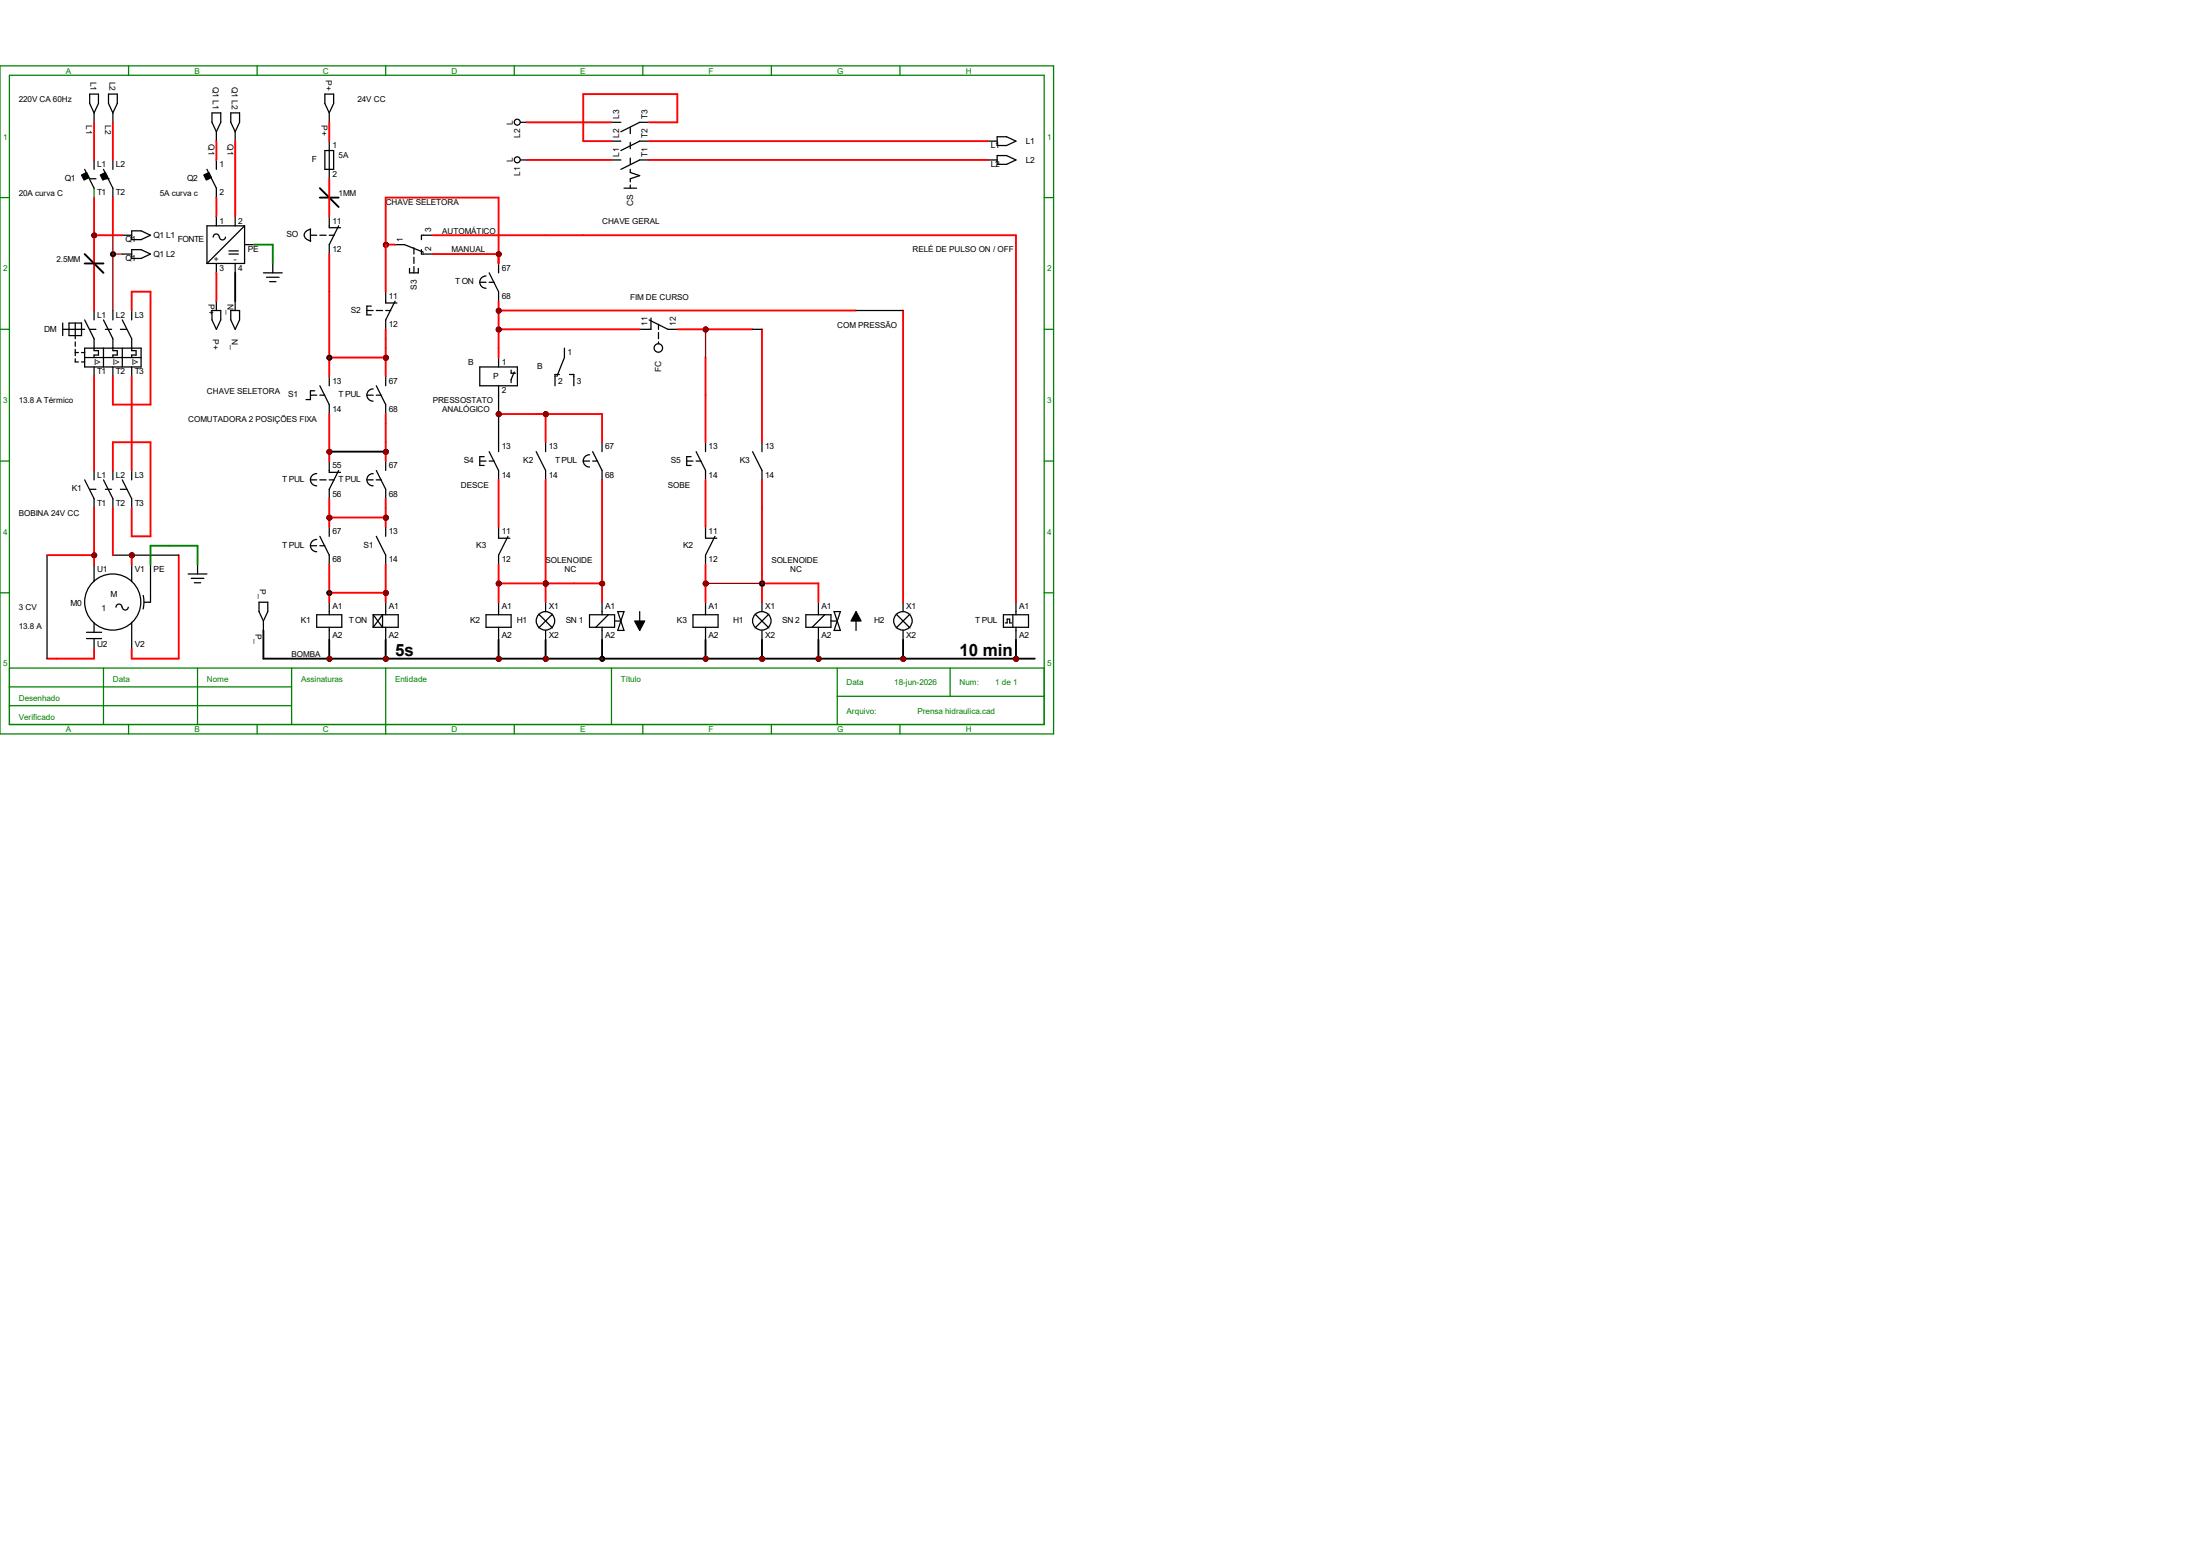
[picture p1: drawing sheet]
<svg xmlns="http://www.w3.org/2000/svg" width="297mm" height="210mm" viewBox="0 0 297 210" stroke-linecap="round" stroke-linejoin="round" font-family="sans-serif">
<g fill="none" stroke="#008000" stroke-width=".17">
<path d="M0 8.9h142.2v90.2h-142.2zM1.3 10.2h139.7v87.6h-139.7zM17.4 8.9v1.3M34.7 8.9v1.3M52.1 8.9v1.3M69.4 8.9v1.3M86.8 8.9v1.3M104.1 8.9v1.3M121.5 8.9v1.3M0 26.7h1.3M141 26.7h1.2M0 44.4h1.3"/>
<path d="M141 44.4h1.2M0 62.2h1.3M141 62.2h1.2M0 80h1.3M1.3 90.2h139.7M1.3 92.7h38.1M1.3 95.2h38.1M14 90.2v7.6M17.4 97.8v1.3M26.7 90.2v7.6M34.7 97.8v1.3M39.4 90.2v7.6"/>
<path d="M52.1 90.2v8.9M69.4 97.8v1.3M82.5 90.2v7.6M86.8 97.8v1.3M104.1 97.8v1.3M113 94h28M113 90.2v7.6M121.5 97.8v1.3M128.3 90.2v3.8M141 80h1.2"/>
</g>
<g fill="none" stroke="#000" stroke-width=".17">
<path d="M12.1 12.7h1.2v1.3l-.6 1.2-.6-1.2zM12.7 15.2v1.3M14.6 12.7h1.2v1.3l-.6 1.2-.6-1.2zM15.2 15.2v1.3M70.3 16.5h.8M82.5 16.5h1.3M82.5 19h1.3M85.1 17.2v.8M85.1 19.2v.9M87.6 16.5h-1.2l-2.6 1.3M87.6 19h-1.2l-2.6 1.3M133.3 19h1.3"/>
<path d="M134.6 18.5h1.3l1.3 .5-1.3 .6h-1.3zM70.3 21.6h.8M82.5 21.6h1.3M84.2 25.4h1.7M85.1 21.3v.9M85.1 22.9v.4l1.3 .4-1.3 .4v.5M85.1 25v.4M87.6 21.6h-1.2l-2.6 1.3M133.3 21.6h1.3M134.6 21h1.3l1.3 .6-1.3 .6h-1.3zM8.5 43.6v1.7M8.5 44.4h2.9"/>
<path d="M9.3 43.6h1.7v1.7h-1.7zM10.2 43.6v2.1M10.2 46.1v.6M10.2 47.2v.8M10.2 48.4v.5h.4M10.2 47.6h.4M11 47.6h.4M11 48.9h.4M11.4 43.2l1.3 2.5v1.6h.6v.6h-.6v.4M11.4 47h7.6v2.5h-7.6zM11.4 48.3h7.6M12.1 44.4h.9"/>
<path d="M12.7 41.9v1.3M12.7 49.5v1.3M14 43.2l1.2 2.5v1.6h.6v.6h-.6v.4M14 47v2.5M14.2 44.4h.9M15.2 41.9v1.3M15.2 49.5v1.3M16.3 44.4h.8M16.5 43.2l1.3 2.5v1.6h.6v.6h-.6v.4M16.5 47v2.5M17.8 41.9v1.3M17.8 49.5v1.3"/>
<path d="M11.4 64.8l1.3 2.5v1.3M12.1 66h.9M12.7 63.5v1.3M14 64.8l1.2 2.5v1.3M14.2 66h.9M15.2 63.5v1.3M16.3 66h.8M16.5 64.8l1.3 2.5v1.3M17.8 63.5v1.3"/>
<circle cx="69.8" cy="16.5" r=".4"/>
<circle cx="69.8" cy="21.6" r=".4"/>
</g>
<g fill="#f00" stroke="#800000" stroke-width=".17">
<circle cx="17.8" cy="75" r=".28"/>
<circle cx="12.7" cy="75" r=".28"/>
</g>
<g fill="none" stroke="#000" stroke-width=".17">
<path d="M44.4 19v5.1M43.9 20.3h1.1v2.6h-1.1zM12.7 76.2v2.3M17.8 76.2v2.3M20.3 76.2v5.1h-.8M11.7 85.3h2M11.7 86.2h2M12.7 84.1v1.2M12.7 86.2v1.4M16.5 82a.4 .4 0 0 0-.4-.5 .4 .4 0 0 0-.4 .5M17.3 82a.4 .4 0 0 1-.4 .3 .4 .4 0 0 1-.4-.3M17.8 84v3.6"/>
<path d="M19.3 80.4l.1 .9-.1 .9"/>
<circle cx="15.2" cy="81.3" r="3.8"/>
</g>
<circle cx="44.5" cy="88.9" r=".28" fill="#f00" stroke="#800000" stroke-width=".17"/>
<g fill="none" stroke="#000" stroke-width=".17">
<path d="M53.3 33h1.3l2.5 1M55.3 36.2v.6h1.2v-.6M55.9 33.4v.9M55.9 34.7v.9M55.9 36v.8M56.9 33.7v.6h1.5M58.4 31.7h-1.5v.6M67.3 59.7v1.3M87.6 43.2l2.6 1.2h1.2M87.9 42.9v1.5h-1.5M88.9 43.8v.6M88.9 44.9v.8"/>
<path d="M88.9 46.1v.3M64.8 62.2h.8M65.4 61.6h-.6v1.2h.6M66 61l1.3 2.5v1.3M66 62.2h.7M67.3 71.1v1.5h1.5M68.6 72.4l-1.3 2.5v1.3M95.2 71.1v1.5h1.6M96.5 72.4l-1.3 2.5v1.3M42.8 83h3.3v1.7h-3.3zM44.4 81.3v1.7M44.4 84.7v1.7"/>
<path d="M72.7 82.9l1.9 1.9M73.7 81.3v1.2M73.7 85.1v1.3M74.6 82.9l-1.9 1.9M79.6 83h3.4v1.7h-3.4zM81.3 81.3v1.7M81.3 84.7v1.7M82.1 83l-1.7 1.7M83 83.8h.8M83.4 82.5l.8 2.6h-.8l.8-2.6zM108.8 83h3.4v1.7h-3.4zM110.5 81.3v1.7"/>
<path d="M110.5 84.7v1.7M111.3 83l-1.7 1.7M112.2 83.8h.8M112.6 82.5h.9l-.9 2.6h.9zM121 82.9l1.9 1.9M121.9 81.3v1.2M121.9 85.1v1.3M122.9 82.9l-1.9 1.9"/>
<circle cx="88.9" cy="47" r=".57"/>
<circle cx="73.6" cy="83.8" r="1.25"/>
<circle cx="121.9" cy="83.8" r="1.25"/>
</g>
<path d="M11.4 34.3l2.6 2.5M43.2 25.4l2.5 2.5" fill="none" stroke="#000" stroke-width=".25"/>
<circle cx="67.3" cy="88.9" r=".28" fill="#f00" stroke="#800000" stroke-width=".17"/>
<g fill="none" stroke="#000" stroke-width=".17">
<path d="M73.7 59.7v1.3M95.2 59.7v1.3M102.9 59.7v1.3M72.4 61l1.3 2.5v1.3M92.7 62.2h.9M93.3 61.6h-.6v1.2h.6M94 61l1.2 2.5v1.3M94 62.2h.7M101.6 61l1.3 2.5v1.3M65.6 83h3.4v1.7h-3.4zM67.3 81.3v1.7M67.3 84.7v1.7"/>
<path d="M93.6 83h3.3v1.7h-3.3zM95.2 81.3v1.7M95.2 84.7v1.7"/>
</g>
<g fill="#f00" stroke="#800000" stroke-width=".17">
<circle cx="67.3" cy="55.9" r=".28"/>
<circle cx="73.7" cy="88.9" r=".28"/>
<circle cx="73.7" cy="78.8" r=".28"/>
<circle cx="81.3" cy="88.9" r=".28"/>
</g>
<g fill="none" stroke="#000" stroke-width=".17">
<path d="M41.9 31.7h.9M41.9 30.9v1.7M41.9 30.9a.85 .85 0 0 0-.8 1.1l.5 .4 .3 .1M43.2 31.7h.8M44.4 29.2v1.5h1.6M44.4 31.7h.7M45.7 30.5l-1.3 2.5v1.3M52.1 39.4v1.5h1.5M49.5 41.9h.9M50.1 41.3h-.6v1.2h.6M50.8 41.9h.8M52.1 41.9h.6"/>
<path d="M53.3 40.6l-1.2 2.6v1.2"/>
</g>
<g fill="#f00" stroke="#800000" stroke-width=".17">
<circle cx="67.3" cy="78.8" r=".28"/>
<circle cx="73.7" cy="78.8" r=".28"/>
</g>
<path d="M135.5 83h3.4v1.7h-3.4zM135.7 84.1h.3v-.5h.3v.5h.3M136.7 83v1.7M137.2 81.3v1.7M137.2 84.7v1.7" fill="none" stroke="#000" stroke-width=".17"/>
<g fill="#f00" stroke="#800000" stroke-width=".17">
<circle cx="102.9" cy="78.8" r=".28"/>
<circle cx="95.3" cy="88.9" r=".28"/>
<circle cx="102.9" cy="88.9" r=".28"/>
<circle cx="95.3" cy="78.8" r=".28"/>
</g>
<g fill="none" stroke="#000" stroke-width=".17">
<path d="M101.9 82.9l1.9 1.9M102.9 81.3v1.2M102.9 85.1v1.3M103.8 82.9l-1.9 1.9"/>
<circle cx="102.8" cy="83.8" r="1.25"/>
</g>
<g fill="#f00" stroke="#800000" stroke-width=".17">
<circle cx="102.9" cy="78.8" r=".28"/>
<circle cx="110.5" cy="88.9" r=".28"/>
</g>
<g fill="none" stroke="#000" stroke-width=".17">
<path d="M64.8 38.1h.8M65.6 37.3a.83 .83 0 0 0-.8 .8 .83 .83 0 0 0 .8 .8M66 36.8l1.3 2.6v1.2M66 38.1h.7M67.3 35.6v1.2M75.5 50.5h-.6v1.6M76.2 47v1.3l-1 2.5M76.9 50.5h.6v1.6M50.4 83h3.4v1.7h-3.4M50.4 83v1.7M50.4 83l1.2 1.7v-1.7l-1.2 1.7M52.1 81.3v1.7"/>
<path d="M52.1 84.7v1.7"/>
</g>
<g fill="#f00" stroke="#800000" stroke-width=".17">
<circle cx="52.1" cy="88.9" r=".28"/>
<circle cx="81.3" cy="78.8" r=".28"/>
<circle cx="137.2" cy="88.9" r=".28"/>
</g>
<g fill="none" stroke="#000" stroke-width=".17">
<path d="M81.3 59.7v1.3M41.9 64.8h.9M42.8 63.9a.83 .83 0 0 0-.9 .8 .83 .83 0 0 0 .9 .9M43.2 64.8h.8M44.4 62.2v1.6h1.6M44.4 64.8h.7M45.7 63.5l-1.3 2.5v1.3M49.5 64.8h.9M50.4 63.9a.83 .83 0 0 0-.9 .8 .83 .83 0 0 0 .9 .9M50.8 64.8h.7M50.8 63.5l1.3 2.5v1.3M52.1 62.2v1.3"/>
<path d="M78.7 62.2h.9M79.6 61.4a.83 .83 0 0 0-.9 .8 .83 .83 0 0 0 .9 .8M80 61l1.3 2.5v1.3M80 62.2h.7"/>
</g>
<g fill="#f00" stroke="#800000" stroke-width=".17">
<circle cx="52.1" cy="33" r=".28"/>
<circle cx="67.3" cy="34.3" r=".28"/>
</g>
<path d="M41.9 73.7h.9M42.8 72.8a.83 .83 0 0 0-.9 .8 .83 .83 0 0 0 .9 .9M43.2 72.4l1.2 2.5v1.3M43.2 73.7h.7M44.4 71.1v1.3" fill="none" stroke="#000" stroke-width=".17"/>
<g fill="#f00" stroke="#800000" stroke-width=".17">
<circle cx="44.5" cy="69.9" r=".28"/>
<circle cx="52.1" cy="61" r=".28"/>
<circle cx="44.5" cy="80" r=".28"/>
<circle cx="73.7" cy="55.9" r=".28"/>
<circle cx="121.9" cy="88.9" r=".28"/>
<circle cx="95.3" cy="44.5" r=".28"/>
<circle cx="67.3" cy="44.5" r=".28"/>
<circle cx="67.3" cy="41.9" r=".28"/>
</g>
<circle cx="44.5" cy="61" r=".28" fill="#f00" stroke="#000" stroke-width=".17"/>
<path d="M41.9 53.3h.9M42.5 52.7h-.6v1.2h-.6M43.2 52.1l1.2 2.5v1.3M43.2 53.3h.7M44.4 50.8v1.3M50.8 72.4l1.3 2.5v1.3M52.1 71.1v1.3" fill="none" stroke="#000" stroke-width=".17"/>
<g fill="#f00" stroke="#800000" stroke-width=".17">
<circle cx="52.1" cy="80" r=".28"/>
<circle cx="52.1" cy="69.9" r=".28"/>
</g>
<path d="M49.5 53.3h.9M50.4 52.5a.83 .83 0 0 0-.9 .8 .83 .83 0 0 0 .9 .8M50.8 52.1l1.3 2.5v1.3M50.8 53.3h.7M52.1 50.8v1.3" fill="none" stroke="#000" stroke-width=".17"/>
<circle cx="44.5" cy="48.3" r=".28" fill="#f00" stroke="#800000" stroke-width=".17"/>
<path d="M86.4 82.5v2.6M115.6 82.5v2.6" fill="none" stroke="#000" stroke-width=".17"/>
<path d="M85.7 83.8h1.3l-.6 1.3zM115.6 82.5l.6 1.3h-1.3z" fill="#000" stroke="#000" stroke-width=".17"/>
<circle cx="52.1" cy="48.3" r=".28" fill="#f00" stroke="#800000" stroke-width=".17"/>
<g fill="none" stroke="#000" stroke-width=".17">
<path d="M28.6 15.2h1.2v1.3l-.6 1.3-.6-1.3zM29.2 17.8v1.2M31.2 15.2h1.1v1.3l-.6 1.3-.5-1.3zM31.7 17.8v1.2M43.9 12.7h1.1v1.3l-.6 1.2-.5-1.2zM44.4 15.2v1.3M11.4 22.9l1.3 2.5M12.1 24.1h.9M12.7 21.6v1.3M13.9 24.1h.8M14 22.9l1.2 2.5v1.3M15.2 21.6v1.3"/>
<path d="M16.5 34.3h1.3M16.5 31.7h1.3M17.8 33.7h1.2l1.3 .6-1.3 .6h-1.2zM17.8 31.2h1.2l1.3 .5-1.3 .6h-1.2zM27.9 22.9l1.3 2.5v1.3M29.2 21.6v1.3M29.2 29.2v1.3M29.2 35.6v1.2M29.6 32a.4 .4 0 0 0-.4-.4 .4 .4 0 0 0-.4 .4M30.4 32a.4 .4 0 0 1-.4 .4 .4 .4 0 0 1-.4-.4M30.9 33.9h1.3M30.9 34.3h1.3"/>
<path d="M31.7 29.2v1.3M31.7 35.6v1.2M33 33h1.3M33 30.5h-5.1v5.1M33 30.5v5.1h-5.1M33 30.5l-5.1 5.1M35.6 36.8h2.5M36 37.4h1.7M36.4 38h.9M36.8 35.6v1.2M28.6 41.9h1.2v1.3l-.6 1.2-.6-1.2zM29.2 40.6v1.3"/>
<path d="M31.2 41.9h1.1v1.3l-.6 1.2-.5-1.2zM31.7 40.6v1.3M64.8 49.5h5v2.6h-5zM67.3 48.3v1.2M67.3 52.1v1.2M69 50v.4h.6M69.4 50.2l-.4 1v.4M25.4 77.5h2.5M25.8 78.1h1.7M26.2 78.7h.9M26.7 76.2v1.3M35 81.3h1.2v1.2l-.6 1.3-.6-1.3z"/>
<path d="M35.6 83.8v1.3"/>
</g>
<path d="M12.7 25.4v1.3" fill="none" stroke="#008000" stroke-width=".17"/>
<g fill="#000" stroke="#000" stroke-width=".17">
<path d="M11 23.6l.7-.3 .3 .7-.7 .3z" fill-rule="evenodd"/>
<path d="M13.5 23.6l.7-.3 .4 .7-.7 .3z" fill-rule="evenodd"/>
<path d="M27.5 23.6l.7-.3 .3 .7-.6 .3z" fill-rule="evenodd"/>
</g>
<g fill="#f00" stroke="#800000" stroke-width=".17">
<circle cx="15.3" cy="34.3" r=".28"/>
<circle cx="12.7" cy="31.8" r=".28"/>
<circle cx="12.7" cy="75" r=".28"/>
</g>
<g fill="#f00" stroke="#800000" stroke-width=".25">
<circle cx="17.8" cy="75" r=".28"/>
<circle cx="12.7" cy="75" r=".28"/>
<circle cx="67.3" cy="88.9" r=".28"/>
<circle cx="67.3" cy="55.9" r=".28"/>
<circle cx="73.7" cy="88.9" r=".28"/>
<circle cx="73.7" cy="78.8" r=".28"/>
<circle cx="81.3" cy="88.9" r=".28"/>
<circle cx="67.3" cy="78.8" r=".28"/>
<circle cx="102.9" cy="78.8" r=".28"/>
<circle cx="102.9" cy="88.9" r=".28"/>
<circle cx="95.3" cy="78.8" r=".28"/>
<circle cx="110.5" cy="88.9" r=".28"/>
<circle cx="52.1" cy="88.9" r=".28"/>
<circle cx="137.2" cy="88.9" r=".28"/>
<circle cx="52.1" cy="33" r=".28"/>
<circle cx="44.5" cy="69.9" r=".28"/>
<circle cx="52.1" cy="61" r=".28"/>
<circle cx="44.5" cy="80" r=".28"/>
<circle cx="73.7" cy="55.9" r=".28"/>
<circle cx="121.9" cy="88.9" r=".28"/>
<circle cx="95.3" cy="44.5" r=".28"/>
<circle cx="67.3" cy="44.5" r=".28"/>
<circle cx="52.1" cy="80" r=".28"/>
<circle cx="52.1" cy="69.9" r=".28"/>
<circle cx="44.5" cy="48.3" r=".28"/>
<circle cx="52.1" cy="48.3" r=".28"/>
<circle cx="15.3" cy="34.3" r=".28"/>
<circle cx="44.5" cy="88.9" r=".28"/>
<circle cx="95.3" cy="88.9" r=".28"/>
<circle cx="81.3" cy="78.8" r=".28"/>
<circle cx="67.3" cy="34.3" r=".28"/>
<circle cx="44.5" cy="61" r=".28"/>
<circle cx="67.3" cy="41.9" r=".28"/>
<circle cx="12.7" cy="31.8" r=".28"/>
</g>
<g fill="#f00" stroke="#000" stroke-width=".17">
<circle cx="44.5" cy="88.9" r=".28"/>
<circle cx="95.3" cy="88.9" r=".28"/>
<circle cx="81.3" cy="78.8" r=".28"/>
<circle cx="67.3" cy="34.3" r=".28"/>
<circle cx="44.5" cy="61" r=".28"/>
<circle cx="67.3" cy="41.9" r=".28"/>
<circle cx="12.7" cy="31.8" r=".28"/>
<circle cx="81.3" cy="88.9" r=".28"/>
</g>
<path d="M15.2 31.7v10.2" fill="none" stroke="#800000" stroke-width=".17"/>
<g fill="none" stroke="#f00" stroke-width=".25">
<path d="M12.7 31.7v10.2M12.7 50.8v12.7M17.8 41.9v-2.5h2.5v15.2h-5.1v-3.8M17.8 50.8v12.7M67.3 55.9h6.4v3.8M6.3 74.9h6.4M12.7 68.6v7.6M15.2 63.5v-3.8h5.1v12.7h-2.5v-3.8M15.2 68.6v6.3M17.8 74.9v1.3M24.1 74.9v14h-6.3v-1.3M67.3 64.8v6.3"/>
<path d="M67.3 76.2v5.1M73.7 64.8v16.5M73.7 78.7h7.6v2.6M12.7 87.6v1.3h-6.4"/>
</g>
<path d="M67.3 53.3v6.4M6.3 74.9v14M15.2 74.9h8.9" fill="none" stroke="#000" stroke-width=".17"/>
<g fill="#800000" stroke="#800000" stroke-width=".25">
<circle cx="17.8" cy="75" r=".28"/>
<circle cx="12.7" cy="75" r=".28"/>
<circle cx="44.5" cy="88.9" r=".28"/>
<circle cx="67.3" cy="88.9" r=".28"/>
<circle cx="67.3" cy="55.9" r=".28"/>
<circle cx="73.7" cy="88.9" r=".28"/>
<circle cx="73.7" cy="78.8" r=".28"/>
</g>
<path d="M22.9 73.7h-2.6v2.5" fill="none" stroke="#008000" stroke-width=".25"/>
<path d="M11.4 35.6h2.6M43.2 26.7h2.5M35.6 88.9h104.1M44.4 86.4v2.5M52.1 86.4v2.5M67.3 86.4v2.5M73.7 86.4v2.5M81.3 86.4v2.5M95.2 86.4v2.5" fill="none" stroke="#000" stroke-width=".25"/>
<circle cx="81.3" cy="88.9" r=".28" fill="#800000" stroke="#000" stroke-width=".17"/>
<path d="M102.9 86.4v2.5" fill="none" stroke="#000" stroke-width=".25"/>
<path d="M44.4 24.1v5.1M95.2 48.3v11.4M67.3 78.7h6.4M95.2 64.8v6.3M95.2 76.2v5.1M102.9 78.7h7.6v2.6M102.9 64.8v16.5" fill="none" stroke="#f00" stroke-width=".25"/>
<path d="M95.2 78.7h7.7" fill="none" stroke="#800000" stroke-width=".17"/>
<g fill="#800000" stroke="#800000" stroke-width=".25">
<circle cx="67.3" cy="78.8" r=".28"/>
<circle cx="73.7" cy="78.8" r=".28"/>
<circle cx="102.9" cy="78.8" r=".28"/>
<circle cx="95.3" cy="88.9" r=".28"/>
<circle cx="102.9" cy="88.9" r=".28"/>
<circle cx="95.3" cy="78.8" r=".28"/>
</g>
<circle cx="102.9" cy="78.8" r=".28" fill="#800000" stroke="#000" stroke-width=".17"/>
<path d="M44.4 61h7.7M110.5 86.4v2.5M137.2 86.4v2.5" fill="none" stroke="#000" stroke-width=".25"/>
<g fill="#800000" stroke="#800000" stroke-width=".25">
<circle cx="110.5" cy="88.9" r=".28"/>
<circle cx="52.1" cy="88.9" r=".28"/>
<circle cx="81.3" cy="78.8" r=".28"/>
<circle cx="137.2" cy="88.9" r=".28"/>
<circle cx="52.1" cy="33" r=".28"/>
<circle cx="67.3" cy="34.3" r=".28"/>
<circle cx="44.5" cy="69.9" r=".28"/>
<circle cx="52.1" cy="61" r=".28"/>
<circle cx="44.5" cy="61" r=".28"/>
</g>
<g fill="none" stroke="#f00" stroke-width=".25">
<path d="M44.4 34.3v5.1M52.1 33h1.2M58.4 31.7h78.8v49.6M58.4 34.3h8.9M67.3 35.6v-8.9h-15.2v12.7M44.4 55.9v6.3M52.1 44.4v2.6M52.1 57.1v5.1M67.3 47v1.3M81.3 55.9v3.8M44.4 67.3v3.8M44.4 76.2v5.1"/>
<path d="M52.1 67.3v2.5h-7.7M81.3 64.8v13.9M44.4 80h7.7"/>
</g>
<circle cx="44.5" cy="80" r=".28" fill="#800000" stroke="#000" stroke-width=".17"/>
<path d="M44.4 39.4v11.4M44.4 48.3h7.7M67.3 44.4h19.1M67.3 40.6v6.4M67.3 41.9h48.3M72.4 55.9h8.9M91.4 44.4h10.2M102.9 44.4v15.3M121.9 41.9v39.4M52.1 69.8v1.3M52.1 76.2v5.1" fill="none" stroke="#f00" stroke-width=".25"/>
<g fill="#800000" stroke="#800000" stroke-width=".25">
<circle cx="73.7" cy="55.9" r=".28"/>
<circle cx="121.9" cy="88.9" r=".28"/>
<circle cx="95.3" cy="44.5" r=".28"/>
<circle cx="67.3" cy="44.5" r=".28"/>
<circle cx="67.3" cy="41.9" r=".28"/>
<circle cx="52.1" cy="80" r=".28"/>
<circle cx="52.1" cy="69.9" r=".28"/>
</g>
<path d="M121.9 86.4v2.5" fill="none" stroke="#000" stroke-width=".25"/>
<path d="M101.6 44.4h1.3M115.6 41.9h6.3" fill="none" stroke="#000" stroke-width=".17"/>
<path d="M95.2 44.4v3.9" fill="none" stroke="#800000" stroke-width=".17"/>
<circle cx="44.5" cy="48.3" r=".28" fill="#800000" stroke="#000" stroke-width=".17"/>
<g fill="none" stroke="#f00" stroke-width=".25">
<path d="M12.7 16.5v5.1M15.2 16.5v5.1M44.4 16.5v2.5M71.1 16.5h11.4M87.6 16.5h3.8v-3.8h-12.7v6.3h3.8M87.6 19h45.7M12.7 26.7v5h3.8M15.2 26.7v5M29.2 26.7v2.5M29.2 36.8v3.8M71.1 21.6h11.4M87.6 21.6h45.7"/>
<path d="M52.1 47v3.8M52.1 55.9v1.2"/>
</g>
<circle cx="52.1" cy="48.3" r=".28" fill="#800000" stroke="#800000" stroke-width=".25"/>
<path d="M34.3 33h2.5v2.6M22.9 73.7h3.8v2.5" fill="none" stroke="#008000" stroke-width=".25"/>
<path d="M31.7 36.8v3.8M35.6 85.1v3.8" fill="none" stroke="#000" stroke-width=".25"/>
<path d="M15.2 34.3h1.3" fill="none" stroke="#800000" stroke-width=".17"/>
<circle cx="15.3" cy="34.3" r=".28" fill="#800000" stroke="#000" stroke-width=".17"/>
<circle cx="12.7" cy="31.8" r=".28" fill="#800000" stroke="#800000" stroke-width=".25"/>
<path d="M29.2 19v2.6M31.7 19v10.2" fill="none" stroke="#f00" stroke-width=".25"/>
<g font-size="2.3">
<text x="53.3" y="88.5">5s</text>
<text x="129.5" y="88.5">10 min</text>
</g>
<g font-size="1.1" fill="#008000">
<text x="8.9" y="9.9">A</text>
<text x="26.2" y="9.9">B</text>
<text x="43.6" y="9.9">C</text>
<text x="61" y="9.9">D</text>
<text x="78.3" y="9.9">E</text>
<text x="95.7" y="9.9">F</text>
<text x="113" y="9.9">G</text>
<text x="130.4" y="9.9">H</text>
<text x=".4" y="18.8">1</text>
<text x="141.4" y="18.8">1</text>
<text x=".4" y="36.6">2</text>
<text x="141.4" y="36.6">2</text>
<text x=".4" y="54.4">3</text>
<text x="141.4" y="54.4">3</text>
<text x=".4" y="72.2">4</text>
<text x="141.4" y="72.2">4</text>
<text x=".4" y="90">5</text>
<text x="141.4" y="90">5</text>
<text x="2.5" y="94.6">Desenhado</text>
<text x="15.2" y="92.1">Data</text>
<text x="27.9" y="92.1">Nome</text>
<text x="40.6" y="92.1">Assinaturas</text>
<text x="53.3" y="92.1">Entidade</text>
<text x="83.8" y="92.1">Título</text>
<text x="114.3" y="92.5">Data</text>
<text x="120.7" y="92.5">18-jun-2026</text>
<text x="129.5" y="92.5">Num:</text>
<text x="134.4" y="92.5">1 de 1</text>
<text x="2.5" y="97.2">Verificado</text>
<text x="8.9" y="98.8">A</text>
<text x="26.2" y="98.8">B</text>
<text x="43.6" y="98.8">C</text>
<text x="61" y="98.8">D</text>
<text x="78.3" y="98.8">E</text>
<text x="95.7" y="98.8">F</text>
<text x="113" y="98.8">G</text>
<text x="114.3" y="96.3">Arquivo:</text>
<text x="123.9" y="96.3">Prensa hidraulica.cad</text>
<text x="130.4" y="98.8">H</text>
</g>
<g font-size="1.1">
<text x="12.2" y="11" transform="rotate(90 12.2 11)">L1</text>
<text x="14.8" y="11" transform="rotate(90 14.8 11)">L2</text>
<text x="28.7" y="11.7" transform="rotate(90 28.7 11.7)">Q1 L1</text>
<text x="31.3" y="11.7" transform="rotate(90 31.3 11.7)">Q1 L2</text>
<text x="44" y="10.8" transform="rotate(90 44 10.8)">P+</text>
<text x="2.5" y="13.8">220V CA 60Hz</text>
<text x="11.6" y="16.9" transform="rotate(90 11.6 16.9)">L1</text>
<text x="14.2" y="16.9" transform="rotate(90 14.2 16.9)">L2</text>
<text x="43.4" y="16.9" transform="rotate(90 43.4 16.9)">P+</text>
<text x="48.3" y="13.8">24V CC</text>
<text x="69.2" y="16.8" transform="rotate(-90 69.2 16.8)">L</text>
<text x="83.6" y="16.1" transform="rotate(-90 83.6 16.1)">L3</text>
<text x="87.4" y="16.1" transform="rotate(-90 87.4 16.1)">T3</text>
<text x="13.1" y="22.6">L1</text>
<text x="15.7" y="22.6">L2</text>
<text x="28.2" y="19.5" transform="rotate(90 28.2 19.5)">Q1</text>
<text x="29.6" y="22.6">1</text>
<text x="30.7" y="19.5" transform="rotate(90 30.7 19.5)">Q1</text>
<text x="42.1" y="21.9">F</text>
<text x="44.9" y="20">1</text>
<text x="44.9" y="23.8">2</text>
<text x="45.7" y="21.4">5A</text>
<text x="69.2" y="21.9" transform="rotate(-90 69.2 21.9)">L</text>
<text x="70.2" y="23.7" transform="rotate(-90 70.2 23.7)">L1</text>
<text x="70.2" y="18.6" transform="rotate(-90 70.2 18.6)">L2</text>
<text x="83.6" y="21.2" transform="rotate(-90 83.6 21.2)">L1</text>
<text x="83.6" y="18.6" transform="rotate(-90 83.6 18.6)">L2</text>
<text x="87.4" y="21.2" transform="rotate(-90 87.4 21.2)">T1</text>
<text x="87.4" y="18.6" transform="rotate(-90 87.4 18.6)">T2</text>
<text x="133.8" y="20">L1</text>
<text x="133.8" y="22.6">L2</text>
<text x="138.5" y="19.4">L1</text>
<text x="138.5" y="22">L2</text>
<text x="2.5" y="26.5">20A curva C</text>
<text x="8.8" y="24.4">Q1</text>
<text x="13.1" y="26.4">T1</text>
<text x="15.7" y="26.4">T2</text>
<text x="21.6" y="26.5">5A curva c</text>
<text x="25.3" y="24.4">Q2</text>
<text x="29.6" y="26.4">2</text>
<text x="45.7" y="26.5">1MM</text>
<text x="52.1" y="27.7">CHAVE SELETORA</text>
<text x="85.5" y="27.8" transform="rotate(-90 85.5 27.8)">CS</text>
<text x="7.6" y="35.3">2.5MM</text>
<text x="16.9" y="35.3">Q1</text>
<text x="16.9" y="32.7">Q1</text>
<text x="20.7" y="34.7">Q1 L2</text>
<text x="20.7" y="32.1">Q1 L1</text>
<text x="24" y="32.7">FONTE</text>
<text x="28.9" y="35.3">+</text>
<text x="29.6" y="30.2">1</text>
<text x="31.6" y="35.3">-</text>
<text x="32.2" y="30.2">2</text>
<text x="33.4" y="34">PE</text>
<text x="38.7" y="32">SO</text>
<text x="44.9" y="30.2">11</text>
<text x="44.9" y="34">12</text>
<text x="54.4" y="32.6" transform="rotate(-90 54.4 32.6)">1</text>
<text x="58.2" y="33.9" transform="rotate(-90 58.2 33.9)">2</text>
<text x="58.2" y="31.3" transform="rotate(-90 58.2 31.3)">3</text>
<text x="59.7" y="31.5">AUTOMÁTICO</text>
<text x="61" y="34.1">MANUAL</text>
<text x="81.3" y="30.3">CHAVE GERAL</text>
<text x="123.2" y="34.1">RELÉ DE PULSO ON / OFF</text>
<text x="28.2" y="41.1" transform="rotate(90 28.2 41.1)">P+</text>
<text x="29.6" y="36.5">3</text>
<text x="30.7" y="41.1" transform="rotate(90 30.7 41.1)">N_</text>
<text x="32.2" y="36.5">4</text>
<text x="52.5" y="40.3">11</text>
<text x="56.3" y="39.1" transform="rotate(-90 56.3 39.1)">S3</text>
<text x="61.5" y="38.4">T ON</text>
<text x="67.7" y="36.5">67</text>
<text x="67.7" y="40.3">68</text>
<text x="85.1" y="40.4">FIM DE CURSO</text>
<text x="6" y="44.7">DM</text>
<text x="13.1" y="42.9">L1</text>
<text x="15.7" y="42.9">L2</text>
<text x="18.2" y="42.9">L3</text>
<text x="28.7" y="45.8" transform="rotate(90 28.7 45.8)">P+</text>
<text x="31.3" y="45.8" transform="rotate(90 31.3 45.8)">N_</text>
<text x="47.4" y="42.2">S2</text>
<text x="52.5" y="44.2">12</text>
<text x="76.6" y="48">1</text>
<text x="87.4" y="44" transform="rotate(-90 87.4 44)">11</text>
<text x="91.2" y="44" transform="rotate(-90 91.2 44)">12</text>
<text x="113" y="44.2">COM PRESSÃO</text>
<text x="12.7" y="49.2">I&gt;</text>
<text x="13.1" y="50.5">T1</text>
<text x="15.2" y="49.2">I&gt;</text>
<text x="15.7" y="50.5">T2</text>
<text x="17.8" y="49.2">I&gt;</text>
<text x="18.2" y="50.5">T3</text>
<text x="27.9" y="53.1">CHAVE SELETORA</text>
<text x="38.9" y="53.6">S1</text>
<text x="44.9" y="51.8">13</text>
<text x="45.7" y="53.6">T PUL</text>
<text x="52.5" y="51.8">67</text>
<text x="63.2" y="49.2">B</text>
<text x="66.6" y="51.2">P</text>
<text x="67.7" y="53">2</text>
<text x="67.7" y="49.2">1</text>
<text x="72.5" y="49.8">B</text>
<text x="75.4" y="51.8">2</text>
<text x="77.9" y="51.8">3</text>
<text x="89.3" y="50.2" transform="rotate(-90 89.3 50.2)">FC</text>
<text x="2.5" y="54.4">13.8 A Térmico</text>
<text x="25.4" y="56.9">COMUTADORA 2 POSIÇÕES FIXA</text>
<text x="44.9" y="55.6">14</text>
<text x="52.5" y="55.6">68</text>
<text x="58.4" y="54.4">PRESSOSTATO</text>
<text x="59.7" y="55.7">ANALÓGICO</text>
<text x="13.1" y="64.5">L1</text>
<text x="15.7" y="64.5">L2</text>
<text x="18.2" y="64.5">L3</text>
<text x="38.1" y="65.1">T PUL</text>
<text x="44.9" y="63.2">55</text>
<text x="45.7" y="65.1">T PUL</text>
<text x="52.5" y="63.2">67</text>
<text x="62.2" y="65.8">DESCE</text>
<text x="62.6" y="62.5">S4</text>
<text x="67.7" y="60.7">13</text>
<text x="67.7" y="64.5">14</text>
<text x="70.7" y="62.5">K2</text>
<text x="74.1" y="60.7">13</text>
<text x="74.1" y="64.5">14</text>
<text x="74.9" y="62.5">T PUL</text>
<text x="81.7" y="60.7">67</text>
<text x="81.7" y="64.5">68</text>
<text x="90.2" y="65.8">SOBE</text>
<text x="90.5" y="62.5">S5</text>
<text x="95.7" y="60.7">13</text>
<text x="95.7" y="64.5">14</text>
<text x="99.9" y="62.5">K3</text>
<text x="103.3" y="60.7">13</text>
<text x="103.3" y="64.5">14</text>
<text x="2.5" y="69.6">BOBINA 24V CC</text>
<text x="9.7" y="66.3">K1</text>
<text x="13.1" y="68.3">T1</text>
<text x="15.7" y="68.3">T2</text>
<text x="18.2" y="68.3">T3</text>
<text x="44.9" y="67">56</text>
<text x="52.5" y="67">68</text>
<text x="13.1" y="77.2">U1</text>
<text x="18.2" y="77.2">V1</text>
<text x="20.7" y="77.2">PE</text>
<text x="38.1" y="74">T PUL</text>
<text x="44.9" y="72.1">67</text>
<text x="44.9" y="75.9">68</text>
<text x="49.1" y="74">S1</text>
<text x="52.5" y="72.1">13</text>
<text x="52.5" y="75.9">14</text>
<text x="64.3" y="74">K3</text>
<text x="67.7" y="72.1">11</text>
<text x="67.7" y="75.9">12</text>
<text x="73.7" y="76">SOLENOIDE</text>
<text x="76.2" y="77.3">NC</text>
<text x="92.2" y="74">K2</text>
<text x="95.7" y="72.1">11</text>
<text x="95.7" y="75.9">12</text>
<text x="104.1" y="76">SOLENOIDE</text>
<text x="106.7" y="77.3">NC</text>
<text x="2.5" y="82.3">3 CV</text>
<text x="9.5" y="81.8">M0</text>
<text x="13.7" y="82.4">1</text>
<text x="14.9" y="80.6">M</text>
<text x="35.1" y="79.5" transform="rotate(90 35.1 79.5)">P_</text>
<text x="44.9" y="82.3">A1</text>
<text x="52.5" y="82.3">A1</text>
<text x="67.7" y="82.3">A1</text>
<text x="74.1" y="82.3">X1</text>
<text x="81.7" y="82.3">A1</text>
<text x="95.7" y="82.3">A1</text>
<text x="103.3" y="82.3">X1</text>
<text x="110.9" y="82.3">A1</text>
<text x="122.3" y="82.3">X1</text>
<text x="137.6" y="82.3">A1</text>
<text x="2.5" y="84.9">13.8 A</text>
<text x="13.1" y="87.3">U2</text>
<text x="18.2" y="87.3">V2</text>
<text x="34.5" y="85.5" transform="rotate(90 34.5 85.5)">P_</text>
<text x="39.4" y="88.7">BOMBA</text>
<text x="40.6" y="84.1">K1</text>
<text x="44.9" y="86.1">A2</text>
<text x="47.1" y="84.1">T ON</text>
<text x="52.5" y="86.1">A2</text>
<text x="63.5" y="84.1">K2</text>
<text x="67.7" y="86.1">A2</text>
<text x="69.8" y="84.1">H1</text>
<text x="74.1" y="86.1">X2</text>
<text x="76.4" y="84.1">SN 1</text>
<text x="81.7" y="86.1">A2</text>
<text x="91.4" y="84.1">K3</text>
<text x="95.7" y="86.1">A2</text>
<text x="99" y="84.1">H1</text>
<text x="103.3" y="86.1">X2</text>
<text x="105.6" y="84.1">SN 2</text>
<text x="110.9" y="86.1">A2</text>
<text x="118" y="84.1">H2</text>
<text x="122.3" y="86.1">X2</text>
<text x="131.7" y="84.1">T PUL</text>
<text x="137.6" y="86.1">A2</text>
</g>
</svg>
